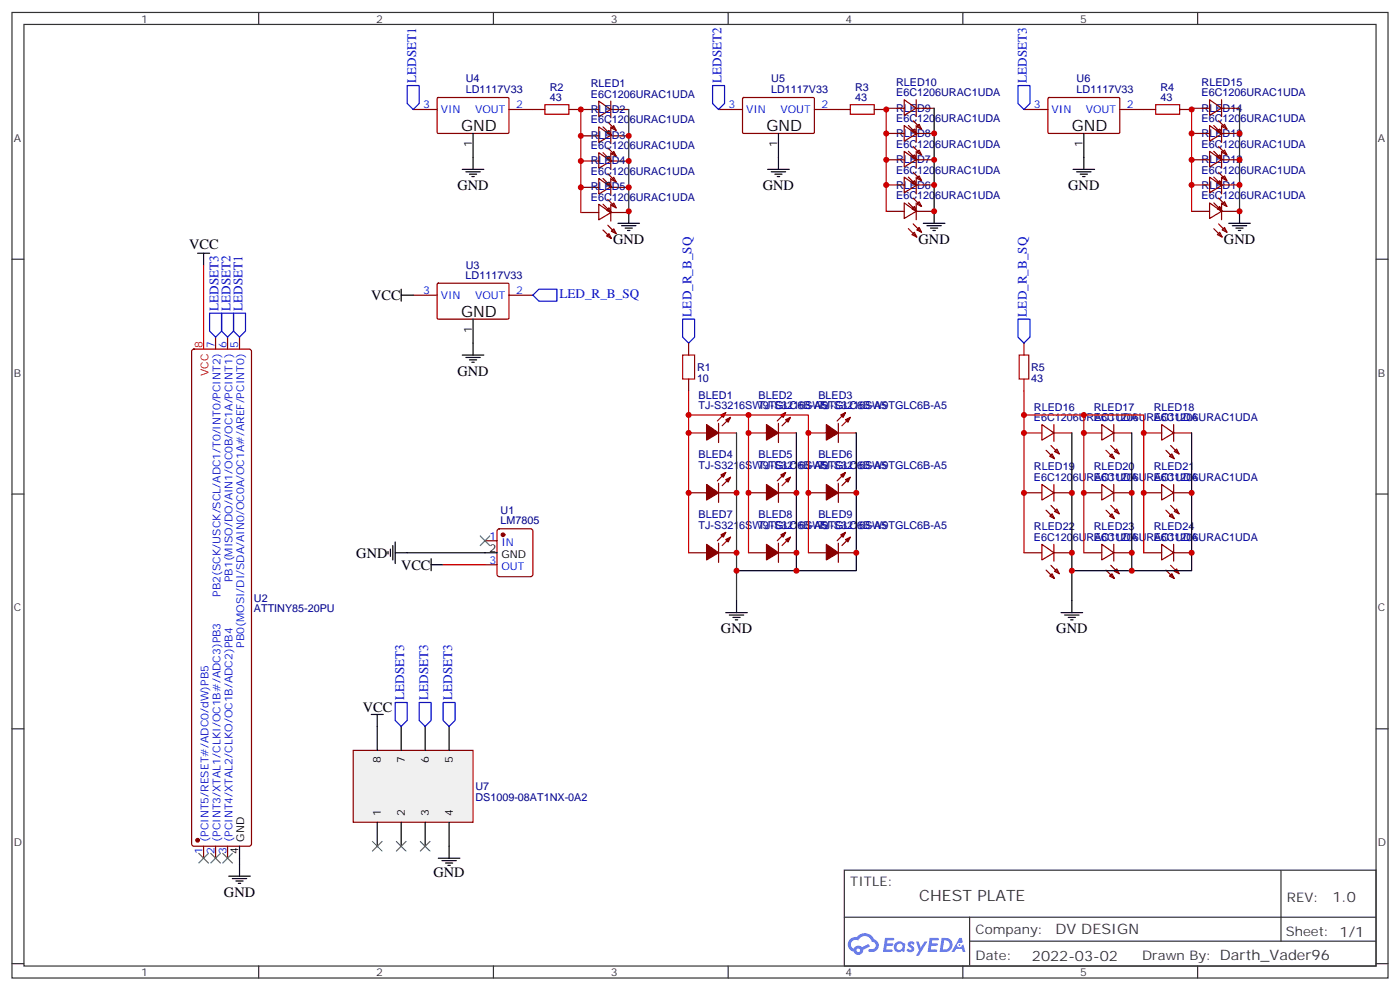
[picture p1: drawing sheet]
<svg xmlns="http://www.w3.org/2000/svg" width="412mm" height="292mm" viewBox="0 0 412 292" stroke-linecap="round" stroke-linejoin="round" font-family="sans-serif">
<g fill="none" stroke="#333" stroke-width=".35">
<path d="M3.5 3.7h405.4v284.3h-405.4zM7.1 7.2h398.2v277.3h-398.2zM76.2 3.7v3.5M145.3 3.7v3.5M214.5 3.7v3.5M283.6 3.7v3.5M352.8 3.7v3.5M3.5 76.3h3.6M405.3 76.3h3.6M3.5 145.5h3.6M405.3 145.5h3.6M3.5 214.6h3.6"/>
<path d="M405.3 214.6h3.6M248.7 256.3h156.6v28.2h-156.6zM377.3 256.3v20.9M248.7 270.1h156.5M285.6 277.2h119.6M285.6 270.1v14.1M3.5 283.8h3.6M76.2 284.5v3.5M145.3 284.5v3.5M214.5 284.5v3.5M283.6 284.5v3.5M352.8 284.5v3.5"/>
<path d="M405.3 283.8h3.6"/>
</g>
<g fill="#5487ff">
<path d="M267.7 277.4a1.22 1.22 0 0 1 1.7 .3l-.4 .6a.47 .47 0 0 0-.3-.4 .47 .47 0 0 0-.5 .2l.1 .2a1.14 1.14 0 0 1 .8 1.7 1.14 1.14 0 0 1-1.9 0l-.2-.2 .5-.5 .7 .4a.29 .29 0 0 0 .3-.2 .29 .29 0 0 0-.2-.4 1.04 1.04 0 0 1-.6-1.7z"/>
<path d="M260.7 276.2h2.4l.3 .2-.2 .5h-1.8l-.1 .9h1.5l.3 .3-.3 .4h-1.6l-.2 1.1 1.7 .1 .2 .3-.2 .3h-2.6z"/>
<path d="M273.8 276.2h2.4l.3 .2-.1 .5h-1.8l-.2 .9h1.6l.3 .3-.4 .4h-1.6l-.1 1.1 1.7 .1 .2 .3-.2 .3h-2.6z"/>
<path d="M282.6 276.2h.7l.3 1.2-.6 .4a.69 .69 0 0 0-1 .2 .69 .69 0 0 0 .4 1 .69 .69 0 0 0 .9-.6l.5-.3 .6 2.2h-.8l-.2-.9h-1.8l-.5 .9h-.8z"/>
<path d="M269.8 277.3h.8l.6 1.8 1.1-1.8h.9l-2.6 4.2h-.8l.9-1.6z"/>
<path d="M277.4 276.2l-.6 4.1h1.3a2.11 2.11 0 0 0 2.5-2.1 2.11 2.11 0 0 0-2.5-2zM278.1 276.9a1.39 1.39 0 0 1 1.7 1.4 1.39 1.39 0 0 1-1.8 1.3h-.3z"/>
<path d="M263.7 277.8a1.54 1.54 0 0 0-.1 2.2 1.54 1.54 0 0 0 2.2 .1l.6 .2 .3-2.3-.2-.2h-.4a1.49 1.49 0 0 0-2.4 0zM264 278.8a.94 .94 0 0 1 1.8 0 .94 .94 0 0 1-1.8 0z"/>
<path d="M250.4 276.6a2.18 2.18 0 0 0 1.1 3.7 1.44 1.44 0 0 0 1.6 .9 1.44 1.44 0 0 0 1.2-1.5l2-1-.5-.7-1.9 .9a1.47 1.47 0 0 0-2.4 .5 1.39 1.39 0 0 1-.7-2 1.39 1.39 0 0 1 2-.4 2.12 2.12 0 0 1 2.2-1.3 2.12 2.12 0 0 1 1.9 1.7 1.14 1.14 0 0 1 1.1 1.4 1.14 1.14 0 0 1-1.7 .7 .43 .43 0 0 0-.5 .4 .43 .43 0 0 0 .4 .4 1.98 1.98 0 0 0 2.5-1.2 1.98 1.98 0 0 0-1.2-2.5 3.1 3.1 0 0 0-5.3-.7l-.9 .1zM252.3 279.9a.55 .55 0 0 1 1.1 0 .55 .55 0 0 1-1.1 0z"/>
<circle cx="282.6" cy="278.3" r=".26"/>
</g>
<g fill="none" stroke="#870000" stroke-width=".35">
<path d="M121.7 32.2h7.1M128.8 28.9l.3-.2 20.7 .1 .1 .3v10l-.3 .2-20.7-.1-.1-.3zM149.9 32.2h10.6M167.6 32.2h8.8M176.4 29.8l3.5 2.4-3.5 2.2zM176.4 37.4l3.5 2.4-3.5 2.2zM177.6 37.4l2.5 2.4M179 35.9l2.5 2.5M179.4 38.4l.7 1.4-1.4-.7zM179.9 32.2h5.3M179.9 29.8v4.9M179.9 37.4v4.9"/>
<path d="M180.1 37.7l.7-.7 .7 1.4zM211.7 32.2h7M218.8 28.9l.3-.2 20.6 .1 .2 .3-.1 10-.3 .2-20.6-.1-.2-.3zM239.9 32.2h10.6M257.5 32.2h3.6M261.1 39.3h5.2M261.1 31.9h5.2M266.3 37l3.6 2.4-3.6 2.2zM266.3 29.4l3.6 2.4-3.6 2.2zM267.6 37l2.5 2.4M268.6 38.7l.7-.7 .8 1.4zM269 35.6l2.5 2.4"/>
<path d="M269.9 29.4v4.9M269.9 37v4.9M269.9 39.3h5.3M269.9 31.9h5.3M270.8 36.6l.7 1.4-1.4-.7zM301.6 32.2h7.1M308.7 28.9l.3-.2 20.7 .1 .1 .3v10l-.3 .2-20.6-.1-.2-.3zM329.8 32.2h10.6M347.5 32.2h3.5M351 39.3h5.3M351 31.9h5.3M356.3 37l3.5 2.4-3.5 2.2z"/>
<path d="M356.3 29.4l3.5 2.4-3.5 2.2zM357.5 37l2.5 2.4M358.6 38.7l.7-.7 .7 1.4zM359 35.6l2.4 2.4M359.8 39.3h5.3M359.8 31.9h5.3M359.8 29.4v4.9M359.8 37v4.9M360 37.3l.7-.7 .7 1.4zM171.1 40h5.3M171.1 47.4h5.3M171.1 55.2h5.3"/>
<path d="M176.4 45l3.5 2.4-3.5 2.2zM176.4 52.6l3.5 2.4-3.5 2.1zM177.6 45l2.5 2.4M177.6 52.5l2.5 2.5M178.7 46.7l.7-.7 .7 1.4zM178.7 54.3l.7-.7 .7 1.4zM179 43.5l2.5 2.5M179 51.1l2.5 2.5M179 58.7l2.5 2.5M179.9 45v4.9M179.9 52.6v4.9M179.9 40h5.3"/>
<path d="M179.9 47.4h5.3M179.9 55.2h5.3M180.1 45.3l.7-.7 .7 1.4zM180.8 52.2l.7 1.4-1.4-.7zM180.8 59.8l.7 1.4-1.4-.7zM261.1 54.5h5.2M261.1 47.1h5.2M266.3 59.8l3.6 2.4-3.6 2.1zM266.3 52.2l3.6 2.4-3.6 2.2zM266.3 44.6l3.6 2.4-3.6 2.2zM267.6 59.7l2.5 2.5M267.6 52.2l2.5 2.4"/>
<path d="M267.6 44.6l2.5 2.4M268.6 53.9l.7-.7 .8 1.4zM268.6 46.3l.7-.7 .8 1.4zM269 58.3l2.5 2.5M269 50.7l2.5 2.5M269 43.1l2.5 2.5M269.9 44.6v4.9M269.9 52.2v4.9M269.9 59.8v4.9M269.9 54.5h5.3M269.9 47.1h5.3M270.1 52.5l.7-.7 .7 1.4z"/>
<path d="M270.1 44.9l.7-.7 .7 1.4zM351 54.5h5.3M351 47.1h5.3M356.3 59.8l3.5 2.4-3.5 2.1zM356.3 52.2l3.5 2.4-3.5 2.2zM356.3 44.6l3.5 2.4-3.5 2.2zM357.5 59.7l2.5 2.5M357.5 52.2l2.5 2.4M357.5 44.6l2.5 2.4M358.6 53.9l.7-.7 .7 1.4zM358.6 46.3l.7-.7 .7 1.4zM359 58.3l2.4 2.5"/>
<path d="M359 50.7l2.4 2.5M359 43.1l2.4 2.5M359.8 54.5h5.3M359.8 47.1h5.3M359.8 44.6v4.9M359.8 52.2v4.9M359.8 59.8v4.9M360 52.5l.7-.7 .7 1.4zM360 44.9l.7-.7 .7 1.4zM171.1 62.6h5.3M176.4 60.2l3.5 2.4-3.5 2.1zM177.6 60.1l2.5 2.5"/>
<path d="M177.6 67.7l2.5 2.5M178.7 61.9l.7-.7 .7 1.4zM178.7 69.5l.7-.7 .7 1.4zM179 66.3l2.5 2.5M179.9 60.2v4.9M179.9 62.6h5.3M180.1 68.1l.7-.7 .7 1.4zM261.1 62.2h5.2M267.6 67.3l2.5 2.5M268.6 69.1l.7-.7 .8 1.4zM268.6 61.5l.7-.7 .8 1.4zM269 65.9l2.5 2.5"/>
<path d="M269.9 62.2h5.3M270.1 67.7l.7-.7 .7 1.4zM270.1 60.1l.7-.7 .7 1.4zM351 62.2h5.3M357.5 67.3l2.5 2.5M359 65.9l2.4 2.5M359.3 68.4l.7 1.4-1.4-.7zM359.3 60.8l.7 1.4-1.4-.7zM359.8 62.2h5.3M360 67.7l.7-.7 .7 1.4zM360 60.1l.7-.7 .7 1.4zM63.5 99.3v3.5"/>
<path d="M67 99.3v3.5M70.6 99.3v3.5M121.7 86.9h7.1M128.8 83.6l.3-.2h20.7l.1 .3v10.1l-.3 .2-20.7-.1-.1-.3zM149.9 86.9h7.1M56.7 103l.4-.2h16.3l.5 .2 .2 .5v145l-.3 .5-.4 .2h-16.3l-.4-.2-.3-.5v-145zM202.8 101v3.6M202.8 111.6v3.5M301.6 101v3.6M301.6 111.6v3.5M202.8 127.5h5.3M211.7 127.5h5.3"/>
<path d="M211.7 124.7v5.6M213.8 121.5l-2.5 2.5M213.8 139.1l-2.5 2.5M215.2 122.9l-2.5 2.5M220.5 127.5h5.3M229.3 127.5h5.3M229.3 124.7v5.6M231.4 121.5l-2.4 2.5M231.4 139.1l-2.4 2.5M232.8 122.9l-2.4 2.5M238.1 127.5h5.3M246.9 127.5h5.3"/>
<path d="M246.9 124.7v5.6M249.1 121.5l-2.5 2.5M249.1 139.1l-2.5 2.5M250.5 122.9l-2.5 2.5M301.6 127.5h5.3M306.9 125l3.5 2.5-3.5 2.1zM308.2 132.6l2.4 2.5M309.2 134.4l.7-.7 .7 1.4zM309.6 131.2l2.4 2.5M310.4 127.5h5.3M310.4 125v5M310.6 133l.7-.7 .7 1.4z"/>
<path d="M319.3 127.5h5.3M324.6 125l3.5 2.5-3.5 2.1zM325.8 132.6l2.5 2.5M326.8 134.4l.8-.7 .7 1.4zM327.2 131.2l2.5 2.5M328.1 127.5h5.3M328.1 125v5M328.3 133l.7-.7 .7 1.4zM336.9 127.5h5.3M342.2 125l3.5 2.5-3.5 2.1zM343.4 132.6l2.5 2.5M344.5 134.4l.7-.7 .7 1.4z"/>
<path d="M344.8 131.2l2.5 2.5M345.7 127.5h5.3M345.7 125v5M345.9 133l.7-.7 .7 1.4zM142.9 159.2h3.5M146.6 155.9l.5-.2h9.2l.5 .2 .2 .5v12.7l-.2 .5-.5 .2h-9.2l-.5-.2-.2-.5v-12.7zM202.8 145.1h5.3M211.7 142.3v5.7M211.7 159.9v5.7M211.7 145.1h5.3M213.8 156.8l-2.5 2.4M215.2 140.5l-2.5 2.5"/>
<path d="M215.2 158.2l-2.5 2.5M220.5 145.1h5.3M229.3 142.3v5.7M229.3 159.9v5.7M229.3 145.1h5.3M231.4 156.8l-2.4 2.4M232.8 140.5l-2.4 2.5M232.8 158.2l-2.4 2.5M238.1 145.1h5.3M246.9 142.3v5.7M246.9 159.9v5.7M246.9 145.1h5.3"/>
<path d="M249.1 156.8l-2.5 2.4M250.5 140.5l-2.5 2.5M250.5 158.2l-2.5 2.5M301.6 145.1h5.3M306.9 142.7l3.5 2.4-3.5 2.1zM308.2 150.2l2.4 2.5M309.2 152l.7-.7 .7 1.4zM309.6 148.8l2.4 2.5M310.4 142.7v4.9M310.4 145.1h5.3M310.6 150.6l.7-.7 .7 1.4zM319.3 145.1h5.3"/>
<path d="M324.6 142.7l3.5 2.4-3.5 2.1zM325.8 150.2l2.5 2.5M326.8 152l.8-.7 .7 1.4zM327.2 148.8l2.5 2.5M328.1 145.1h5.3M328.1 142.7v4.9M328.3 150.6l.7-.7 .7 1.4zM336.9 145.1h5.3M342.2 142.7l3.5 2.4-3.5 2.1zM343.4 150.2l2.5 2.5M344.5 152l.7-.7 .7 1.4zM344.8 148.8l2.5 2.5"/>
<path d="M345.7 145.1h5.3M345.7 142.7v4.9M345.9 150.6l.7-.7 .7 1.4zM142.9 166.3h3.5M202.8 162.8h5.3M211.7 162.8h5.3M220.5 162.8h5.3M229.3 162.8h5.3M238.1 162.8h5.3M246.9 162.8h5.3M301.6 162.8h5.3M306.9 160.3l3.5 2.5-3.5 2.1z"/>
<path d="M308.2 167.9l2.4 2.5M309.2 169.7l.7-.8 .7 1.5zM309.6 166.5l2.4 2.4M310.4 160.3v4.9M310.4 162.8h5.3M310.6 168.2l.7-.7 .7 1.4zM319.3 162.8h5.3M324.6 160.3l3.5 2.5-3.5 2.1zM325.8 167.9l2.5 2.5M327.2 166.5l2.5 2.4M327.6 168.9l.7 1.5-1.5-.7zM328.1 162.8h5.3"/>
<path d="M328.1 160.3v4.9M328.3 168.2l.7-.7 .7 1.4zM336.9 162.8h5.3M342.2 160.3l3.5 2.5-3.5 2.1zM343.4 167.9l2.5 2.5M344.5 169.7l.7-.8 .7 1.5zM344.8 166.5l2.5 2.4M345.7 162.8h5.3M345.7 160.3v4.9M345.9 168.2l.7-.7 .7 1.4zM60 249.2v3.5M63.5 249.2v3.5"/>
<path d="M67 249.2v3.5"/>
</g>
<g fill="#870000" stroke="#870000" stroke-width=".35">
<path d="M213.8 123.6l1.4-.7-.7 1.4z"/>
<path d="M212.4 122.2l1.4-.7-.7 1.4z"/>
<path d="M208.1 125l3.6 2.5-3.6 2.1z"/>
<path d="M231.4 123.6l1.4-.7-.7 1.4z"/>
<path d="M230 122.2l1.4-.7-.7 1.4z"/>
<path d="M225.8 125l3.5 2.5-3.5 2.1z"/>
<path d="M249.1 123.6l1.4-.7-.7 1.4z"/>
<path d="M247.6 122.2l1.5-.7-.7 1.4z"/>
<path d="M243.4 125l3.5 2.5-3.5 2.1z"/>
<path d="M213.8 141.3l1.4-.8-.7 1.5z"/>
<path d="M212.4 139.8l1.4-.7-.7 1.4z"/>
<path d="M208.1 142.7l3.6 2.4-3.6 2.1z"/>
<path d="M231.4 141.3l1.4-.8-.7 1.5z"/>
<path d="M230 139.8l1.4-.7-.7 1.4z"/>
<path d="M225.8 142.7l3.5 2.4-3.5 2.1z"/>
<path d="M249.1 141.3l1.4-.8-.7 1.5z"/>
<path d="M247.6 139.8l1.5-.7-.7 1.4z"/>
<path d="M243.4 142.7l3.5 2.4-3.5 2.1z"/>
<path d="M213.8 158.9l1.4-.7-.7 1.4z"/>
<path d="M212.4 157.5l1.4-.7-.7 1.4z"/>
<path d="M208.1 160.3l3.6 2.5-3.6 2.1z"/>
<path d="M231.4 158.9l1.4-.7-.7 1.4z"/>
<path d="M230 157.5l1.4-.7-.7 1.4z"/>
<path d="M225.8 160.3l3.5 2.5-3.5 2.1z"/>
<path d="M249.1 158.9l1.4-.7-.7 1.4z"/>
<path d="M247.6 157.5l1.5-.7-.7 1.4z"/>
<path d="M243.4 160.3l3.5 2.5-3.5 2.1z"/>
<circle cx="148.2" cy="157.5" r=".53"/>
<circle cx="58.2" cy="247.4" r=".53"/>
</g>
<g fill="none" stroke="#000" stroke-width=".35">
<path d="M139.3 39.3v10.6M229.3 39.3v10.6M275.2 31.9v33.9M319.3 39.3v10.6M136.2 49.9h6.3M137.2 50.6h4.3M138.3 51.3h2.1M139 52h.7M226.1 49.9h6.4M227.2 50.6h4.2M228.2 51.3h2.2M229 52h.7"/>
<path d="M316.1 49.9h6.3M317.1 50.6h4.3M318.2 51.3h2.1M318.9 52h.7M58.2 74.6h3.5M60 74.6v3.5M182 65.8h6.4M183.1 66.5h4.2M184.1 67.2h2.2M184.9 67.9h.7M185.2 62.2v3.6M272 65.8h6.3"/>
<path d="M273 66.5h4.3M274.1 67.2h2.1M274.8 67.9h.7M361.9 65.8h6.4M363 66.5h4.2M364.1 67.2h2.1M364.8 67.9h.7M365.1 62.2v3.6M118.2 86.9h3.5M118.2 85.2v3.5M139.3 94v10.6M136.2 104.6h6.3"/>
<path d="M137.2 105.3h4.3M138.3 106h2.1M139 106.7h.7M234.6 127.5v40.6h-17.6M252.2 127.5v40.6h-17.6M315.7 127.5v52.9M333.4 127.5v40.6h-17.7M351 127.5v40.6h-17.6M116.4 159.6v6.3M114.3 162.4v.7M115 161.7v2.1M115.7 160.7v4.2"/>
<path d="M116.4 162.8h30M127 166.3h3.5M127 164.5v3.6M217 176.9v3.5M213.8 180.4h6.3M214.8 181.1h4.3M215.9 181.8h2.1M216.6 182.5h.7M312.6 180.4h6.3M313.6 181.1h4.3M314.7 181.8h2.1M315.4 182.5h.7"/>
<path d="M67.4 258h6.3M68.4 258.7h4.3M69.5 259.4h2.1M70.6 249.2v8.8M70.2 260.1h.7"/>
</g>
<path d="M171.1 32.2v30.4M261.1 31.9v30.3M351 31.9v30.3M60 78.1v24.7M202.8 115.1v7.1h17.7v40.6M301.6 115.1v47.7M202.8 122.2v40.6M220.5 122.2h17.6v40.6M301.6 122.2h17.7v40.6M319.3 122.2h17.6v40.6M130.5 166.3h12.4" fill="none" stroke="#f00" stroke-width=".35"/>
<path d="M185.2 32.2v30.4M365.1 31.9v30.3M217 127.5v49.4" fill="none" stroke="#333" stroke-width=".35"/>
<path d="M119.9 25.2h3.6v5.3l-1.8 1.7-1.8-1.7zM209.9 25.2h3.5v5.3l-1.7 1.7-1.8-1.7zM299.9 25.2h3.5v5.3l-1.8 1.7-1.7-1.7zM61.7 92.2h3.6v5.3l-1.8 1.8-1.8-1.8zM65.3 92.2h3.5v5.3l-1.8 1.8-1.7-1.8zM68.8 92.2h3.5v5.3l-1.7 1.8-1.8-1.8zM157 86.9l1.7-1.7h5.3v3.5h-5.3zM201.1 94h3.5v5.3l-1.8 1.7-1.7-1.7zM299.9 94h3.5v5.3l-1.8 1.7-1.7-1.7z" fill="none" stroke="#00f" stroke-width=".35"/>
<path d="M58.6 251.3l2.8 2.8M61.4 251.3l-2.8 2.8M62.1 251.3l2.8 2.8M64.9 251.3l-2.8 2.8M65.6 251.3l2.8 2.8M68.4 251.3l-2.8 2.8" fill="none" stroke="#3c3" stroke-width=".35"/>
<path d="M160.5 30.8h7.1v2.9h-7.1zM250.5 30.8h7v2.9h-7zM340.4 30.8h7.1v2.9h-7.1zM201.1 104.6h3.5v7h-3.5zM300.2 104.6h2.8v7h-2.8z" fill="none" stroke="#a10000" stroke-width=".35"/>
<path d="M104.1 221h35.2v21.1h-35.2z" fill="#f0f0f0" stroke="#870000" stroke-width=".35"/>
<g fill="none" stroke="#000" stroke-width=".35">
<path d="M109.4 210.4h3.5M111.1 210.4v10.6M118.2 213.9v7.1M125.2 213.9v7.1M132.3 213.9v7.1M111.1 242.1v7.1M118.2 242.1v7.1M125.2 242.1v7.1M129.1 252.7h6.4M130.2 253.4h4.2M131.2 254.1h2.1M131.9 254.8h.7"/>
<path d="M132.3 242.1v10.6"/>
</g>
<path d="M141.5 157.8l2.8 2.9M144.3 157.8l-2.8 2.9M109.7 247.8l2.8 2.8M112.5 247.8l-2.8 2.8M116.8 247.8l2.8 2.8M119.6 247.8l-2.8 2.8M123.8 247.8l2.8 2.8M126.6 247.8l-2.8 2.8" fill="none" stroke="#3c3" stroke-width=".35"/>
<path d="M116.4 206.9h3.5v5.3l-1.7 1.7-1.8-1.7zM123.5 206.9h3.5v5.3l-1.8 1.7-1.7-1.7zM130.5 206.9h3.6v5.3l-1.8 1.7-1.8-1.7z" fill="none" stroke="#00f" stroke-width=".35"/>
<g fill="#c00">
<circle cx="171.1" cy="40" r=".88"/>
<circle cx="171.1" cy="47.4" r=".88"/>
<circle cx="171.1" cy="55.2" r=".88"/>
<circle cx="185.2" cy="40" r=".88"/>
<circle cx="185.2" cy="47.4" r=".88"/>
<circle cx="185.2" cy="55.2" r=".88"/>
<circle cx="261.1" cy="54.5" r=".88"/>
<circle cx="261.1" cy="47.1" r=".88"/>
<circle cx="261.1" cy="39.3" r=".88"/>
<circle cx="275.2" cy="54.5" r=".88"/>
<circle cx="275.2" cy="47.1" r=".88"/>
<circle cx="275.2" cy="39.3" r=".88"/>
<circle cx="351" cy="54.5" r=".88"/>
<circle cx="351" cy="47.1" r=".88"/>
<circle cx="351" cy="39.3" r=".88"/>
<circle cx="365.1" cy="54.5" r=".88"/>
<circle cx="365.1" cy="47.1" r=".88"/>
<circle cx="365.1" cy="39.3" r=".88"/>
<circle cx="238.1" cy="145.1" r=".88"/>
<circle cx="217" cy="145.1" r=".88"/>
<circle cx="252.2" cy="145.1" r=".88"/>
<circle cx="234.6" cy="145.1" r=".88"/>
<circle cx="319.3" cy="145.1" r=".88"/>
<circle cx="336.9" cy="145.1" r=".88"/>
<circle cx="333.4" cy="145.1" r=".88"/>
<circle cx="315.7" cy="145.1" r=".88"/>
<circle cx="351" cy="145.1" r=".88"/>
<circle cx="238.1" cy="127.5" r=".88"/>
<circle cx="202.8" cy="127.5" r=".88"/>
<circle cx="202.8" cy="145.1" r=".88"/>
<circle cx="217" cy="162.8" r=".88"/>
<circle cx="217" cy="168.1" r=".88"/>
<circle cx="234.6" cy="162.8" r=".88"/>
<circle cx="234.6" cy="168.1" r=".88"/>
<circle cx="252.2" cy="162.8" r=".88"/>
<circle cx="275.2" cy="62.2" r=".88"/>
<circle cx="365.1" cy="62.2" r=".88"/>
<circle cx="315.7" cy="162.8" r=".88"/>
<circle cx="319.3" cy="127.5" r=".88"/>
<circle cx="319.3" cy="122.2" r=".88"/>
<circle cx="336.9" cy="127.5" r=".88"/>
<circle cx="315.7" cy="168.1" r=".88"/>
<circle cx="333.4" cy="162.8" r=".88"/>
<circle cx="333.4" cy="168.1" r=".88"/>
<circle cx="351" cy="162.8" r=".88"/>
<circle cx="185.2" cy="62.2" r=".88"/>
<circle cx="220.5" cy="127.5" r=".88"/>
<circle cx="220.5" cy="145.1" r=".88"/>
<circle cx="202.8" cy="122.2" r=".88"/>
<circle cx="220.5" cy="122.2" r=".88"/>
<circle cx="301.6" cy="122.2" r=".88"/>
<circle cx="301.6" cy="127.5" r=".88"/>
<circle cx="301.6" cy="145.1" r=".88"/>
<circle cx="171.1" cy="32.2" r=".88"/>
<circle cx="261.1" cy="32.2" r=".88"/>
<circle cx="351" cy="32.2" r=".88"/>
</g>
<g font-size="4.6">
<text x="135.8" y="38.6">GND</text>
<text x="225.8" y="38.6">GND</text>
<text x="315.7" y="38.6">GND</text>
<text x="135.8" y="93.3">GND</text>
</g>
<text font-size="4.6" fill="#333" x="270.8" y="265.3">CHEST PLATE</text>
<g font-size="4.2">
<text x="134.8" y="56">GND</text>
<text x="224.7" y="56">GND</text>
<text x="314.7" y="56">GND</text>
<text x="180.6" y="71.9">GND</text>
<text x="270.6" y="71.9">GND</text>
<text x="360.5" y="71.9">GND</text>
<text x="55.7" y="73.4">VCC</text>
<text x="109.3" y="88.3">VCC</text>
<text x="134.8" y="110.7">GND</text>
<text x="105" y="164.2">GND</text>
<text x="118.1" y="167.7">VCC</text>
<text x="212.4" y="186.5">GND</text>
<text x="311.2" y="186.5">GND</text>
<text x="106.9" y="209.7">VCC</text>
<text x="127.7" y="258.4">GND</text>
<text x="66" y="264.1">GND</text>
</g>
<g font-size="4.2" fill="#333">
<text x="392.5" y="265.5">1.0</text>
<text x="310.9" y="275.1">DV DESIGN</text>
<text x="304" y="282.9">2022-03-02</text>
</g>
<g font-size="3.9" fill="#00f">
<text x="122.6" y="24.4" transform="rotate(-90 122.6 24.4)">LEDSET1</text>
<text x="212.5" y="24.4" transform="rotate(-90 212.5 24.4)">LEDSET2</text>
<text x="302.5" y="24.4" transform="rotate(-90 302.5 24.4)">LEDSET3</text>
<text x="164.8" y="87.8">LED_R_B_SQ</text>
<text x="64.4" y="91.5" transform="rotate(-90 64.4 91.5)">LEDSET3</text>
<text x="67.9" y="91.5" transform="rotate(-90 67.9 91.5)">LEDSET2</text>
<text x="71.4" y="91.5" transform="rotate(-90 71.4 91.5)">LEDSET1</text>
<text x="203.7" y="93.2" transform="rotate(-90 203.7 93.2)">LED_R_B_SQ</text>
<text x="302.5" y="93.2" transform="rotate(-90 302.5 93.2)">LED_R_B_SQ</text>
<text x="119" y="206.1" transform="rotate(-90 119 206.1)">LEDSET3</text>
<text x="126.1" y="206.1" transform="rotate(-90 126.1 206.1)">LEDSET3</text>
<text x="133.2" y="206.1" transform="rotate(-90 133.2 206.1)">LEDSET3</text>
</g>
<g font-size="3.9" fill="#333">
<text x="250.5" y="260.8">TITLE:</text>
<text x="379.1" y="265.5">REV:</text>
<text x="287.4" y="275">Company:</text>
<text x="378.7" y="275.7">Sheet: 1/1</text>
<text x="287.4" y="282.7">Date:</text>
<text x="336.4" y="282.8">Drawn By: Darth_Vader96</text>
</g>
<g font-size="3.2" fill="#333">
<text x="41.6" y="6.7">1</text>
<text x="110.8" y="6.7">2</text>
<text x="179.9" y="6.7">3</text>
<text x="249.1" y="6.7">4</text>
<text x="318.2" y="6.7">5</text>
<text x="4.1" y="41.8">A</text>
<text x="405.9" y="41.8">A</text>
<text x="4.1" y="110.9">B</text>
<text x="405.9" y="110.9">B</text>
<text x="4.1" y="180.1">C</text>
<text x="405.9" y="180.1">C</text>
<text x="4.1" y="249.2">D</text>
<text x="405.9" y="249.2">D</text>
<text x="41.6" y="287.5">1</text>
<text x="110.8" y="287.5">2</text>
<text x="179.9" y="287.5">3</text>
<text x="249.1" y="287.5">4</text>
<text x="318.2" y="287.5">5</text>
</g>
<g font-size="3.2" fill="#000080">
<text x="137.2" y="27.4">LD1117V33</text>
<text x="137.2" y="24.2">U4</text>
<text x="161.9" y="29.8">43</text>
<text x="161.9" y="26.7">R2</text>
<text x="174" y="28.7">E6C1206URAC1UDA</text>
<text x="174" y="25.6">RLED1</text>
<text x="227.2" y="27.4">LD1117V33</text>
<text x="227.2" y="24.2">U5</text>
<text x="251.9" y="29.8">43</text>
<text x="251.9" y="26.7">R3</text>
<text x="264" y="28.3">E6C1206URAC1UDA</text>
<text x="264" y="25.2">RLED10</text>
<text x="317.1" y="27.4">LD1117V33</text>
<text x="317.1" y="24.2">U6</text>
<text x="341.9" y="29.8">43</text>
<text x="341.9" y="26.7">R4</text>
<text x="354" y="28.3">E6C1206URAC1UDA</text>
<text x="354" y="25.2">RLED15</text>
<text x="174" y="33.2">RLED2</text>
<text x="264" y="35.9">E6C1206URAC1UDA</text>
<text x="264" y="32.8">RLED9</text>
<text x="354" y="35.9">E6C1206URAC1UDA</text>
<text x="354" y="32.8">RLED14</text>
<text x="174" y="36.3">E6C1206URAC1UDA</text>
<text x="174" y="40.8">RLED3</text>
<text x="264" y="40.4">RLED8</text>
<text x="354" y="40.4">RLED13</text>
<text x="174" y="43.9">E6C1206URAC1UDA</text>
<text x="264" y="43.5">E6C1206URAC1UDA</text>
<text x="354" y="43.5">E6C1206URAC1UDA</text>
<text x="174" y="51.5">E6C1206URAC1UDA</text>
<text x="174" y="48.4">RLED4</text>
<text x="264" y="51.1">E6C1206URAC1UDA</text>
<text x="264" y="48">RLED7</text>
<text x="354" y="51.1">E6C1206URAC1UDA</text>
<text x="354" y="48">RLED12</text>
<text x="174" y="59.1">E6C1206URAC1UDA</text>
<text x="174" y="56">RLED5</text>
<text x="264" y="58.7">E6C1206URAC1UDA</text>
<text x="264" y="55.6">RLED6</text>
<text x="354" y="58.7">E6C1206URAC1UDA</text>
<text x="354" y="55.6">RLED11</text>
<text x="137.2" y="82.1">LD1117V33</text>
<text x="137.2" y="79.1">U3</text>
<text x="205.3" y="112.4">10</text>
<text x="205.3" y="109.2">R1</text>
<text x="303.7" y="112.4">43</text>
<text x="303.7" y="109.3">R5</text>
<text x="205.8" y="117.4">BLED1</text>
<text x="223.4" y="117.4">BLED2</text>
<text x="241.1" y="117.4">BLED3</text>
<text x="205.8" y="120.4">TJ-S3216SW9TGLC6B-A5</text>
<text x="223.4" y="120.4">TJ-S3216SW9TGLC6B-A5</text>
<text x="241.1" y="120.4">TJ-S3216SW9TGLC6B-A5</text>
<text x="304.6" y="124">E6C1206URAC1UDA</text>
<text x="304.6" y="120.9">RLED16</text>
<text x="322.2" y="124">E6C1206URAC1UDA</text>
<text x="322.2" y="120.9">RLED17</text>
<text x="339.8" y="124">E6C1206URAC1UDA</text>
<text x="339.8" y="120.9">RLED18</text>
<text x="205.8" y="135">BLED4</text>
<text x="223.4" y="135">BLED5</text>
<text x="241.1" y="135">BLED6</text>
<text x="205.8" y="138.1">TJ-S3216SW9TGLC6B-A5</text>
<text x="223.4" y="138.1">TJ-S3216SW9TGLC6B-A5</text>
<text x="241.1" y="138.1">TJ-S3216SW9TGLC6B-A5</text>
<text x="304.6" y="141.6">E6C1206URAC1UDA</text>
<text x="304.6" y="138.5">RLED19</text>
<text x="322.2" y="141.6">E6C1206URAC1UDA</text>
<text x="322.2" y="138.5">RLED20</text>
<text x="339.8" y="141.6">E6C1206URAC1UDA</text>
<text x="339.8" y="138.5">RLED21</text>
<text x="147.5" y="154.4">LM7805</text>
<text x="147.5" y="151.2">U1</text>
<text x="205.8" y="155.7">TJ-S3216SW9TGLC6B-A5</text>
<text x="205.8" y="152.6">BLED7</text>
<text x="223.4" y="155.7">TJ-S3216SW9TGLC6B-A5</text>
<text x="223.4" y="152.6">BLED8</text>
<text x="241.1" y="155.7">TJ-S3216SW9TGLC6B-A5</text>
<text x="241.1" y="152.6">BLED9</text>
<text x="304.6" y="159.2">E6C1206URAC1UDA</text>
<text x="304.6" y="156.2">RLED22</text>
<text x="322.2" y="159.2">E6C1206URAC1UDA</text>
<text x="322.2" y="156.2">RLED23</text>
<text x="339.8" y="159.2">E6C1206URAC1UDA</text>
<text x="339.8" y="156.2">RLED24</text>
<text x="74.8" y="177.2">U2</text>
<text x="74.8" y="180.3">ATTINY85-20PU</text>
<text x="140.1" y="232.7">U7</text>
<text x="140.1" y="235.9">DS1009-08AT1NX-0A2</text>
</g>
<g font-size="3.2" fill="#00f">
<text x="124.6" y="31.9">3</text>
<text x="129.8" y="33.3">VIN</text>
<text x="139.9" y="33.3">VOUT</text>
<text x="152" y="31.9">2</text>
<text x="214.6" y="31.9">3</text>
<text x="219.8" y="33.3">VIN</text>
<text x="229.9" y="33.3">VOUT</text>
<text x="242" y="31.9">2</text>
<text x="304.5" y="31.9">3</text>
<text x="309.7" y="33.3">VIN</text>
<text x="319.8" y="33.3">VOUT</text>
<text x="332" y="31.9">2</text>
<text x="124.6" y="86.6">3</text>
<text x="129.8" y="88">VIN</text>
<text x="139.9" y="88">VOUT</text>
<text x="152" y="86.6">2</text>
<text x="63.1" y="102.6" transform="rotate(-90 63.1 102.6)">7</text>
<text x="66.7" y="102.6" transform="rotate(-90 66.7 102.6)">6</text>
<text x="70.2" y="102.6" transform="rotate(-90 70.2 102.6)">5</text>
<text x="144.2" y="158.9">1</text>
<text x="147.7" y="160.7">IN</text>
<text x="144.2" y="165.9">3</text>
<text x="147.7" y="167.7">OUT</text>
<text x="68.4" y="171.4" transform="rotate(-90 68.4 171.4)">PB1(MISO/DO/AIN1/OC0B/OC1A/PCINT1)</text>
<text x="64.9" y="175.7" transform="rotate(-90 64.9 175.7)">PB2(SCK/USCK/SCL/ADC1/T0/INT0/PCINT2)</text>
<text x="72" y="190.7" transform="rotate(-90 72 190.7)">PB0(MOSI/DI/SDA/AIN0/OC0A/OC1A#/AREF/PCINT0)</text>
<text x="59.6" y="251.4" transform="rotate(-90 59.6 251.4)">1</text>
<text x="61.4" y="247.9" transform="rotate(-90 61.4 247.9)">(PCINT5/RESET#/ADC0/dW)PB5</text>
<text x="63.1" y="251.4" transform="rotate(-90 63.1 251.4)">2</text>
<text x="64.9" y="247.9" transform="rotate(-90 64.9 247.9)">(PCINT3/XTAL1/CLKI/OC1B#/ADC3)PB3</text>
<text x="66.7" y="251.4" transform="rotate(-90 66.7 251.4)">3</text>
<text x="68.4" y="247.9" transform="rotate(-90 68.4 247.9)">(PCINT4/XTAL2/CLKO/OC1B/ADC2)PB4</text>
</g>
<g font-size="3.2">
<text x="139" y="43.4" transform="rotate(-90 139 43.4)">1</text>
<text x="229" y="43.4" transform="rotate(-90 229 43.4)">1</text>
<text x="318.9" y="43.4" transform="rotate(-90 318.9 43.4)">1</text>
<text x="139" y="98.1" transform="rotate(-90 139 98.1)">1</text>
<text x="144.2" y="162.4">2</text>
<text x="147.7" y="164.2">GND</text>
<text x="112.2" y="224.8" transform="rotate(-90 112.2 224.8)">8</text>
<text x="119.2" y="224.8" transform="rotate(-90 119.2 224.8)">7</text>
<text x="126.3" y="224.8" transform="rotate(-90 126.3 224.8)">6</text>
<text x="133.3" y="224.8" transform="rotate(-90 133.3 224.8)">5</text>
<text x="112.2" y="240.4" transform="rotate(-90 112.2 240.4)">1</text>
<text x="119.2" y="240.4" transform="rotate(-90 119.2 240.4)">2</text>
<text x="126.3" y="240.4" transform="rotate(-90 126.3 240.4)">3</text>
<text x="133.3" y="240.4" transform="rotate(-90 133.3 240.4)">4</text>
<text x="70.2" y="251.4" transform="rotate(-90 70.2 251.4)">4</text>
<text x="72" y="247.9" transform="rotate(-90 72 247.9)">GND</text>
</g>
<g font-size="3.2" fill="#f00">
<text x="59.6" y="102.6" transform="rotate(-90 59.6 102.6)">8</text>
<text x="61.4" y="110.7" transform="rotate(-90 61.4 110.7)">VCC</text>
</g>
</svg>
